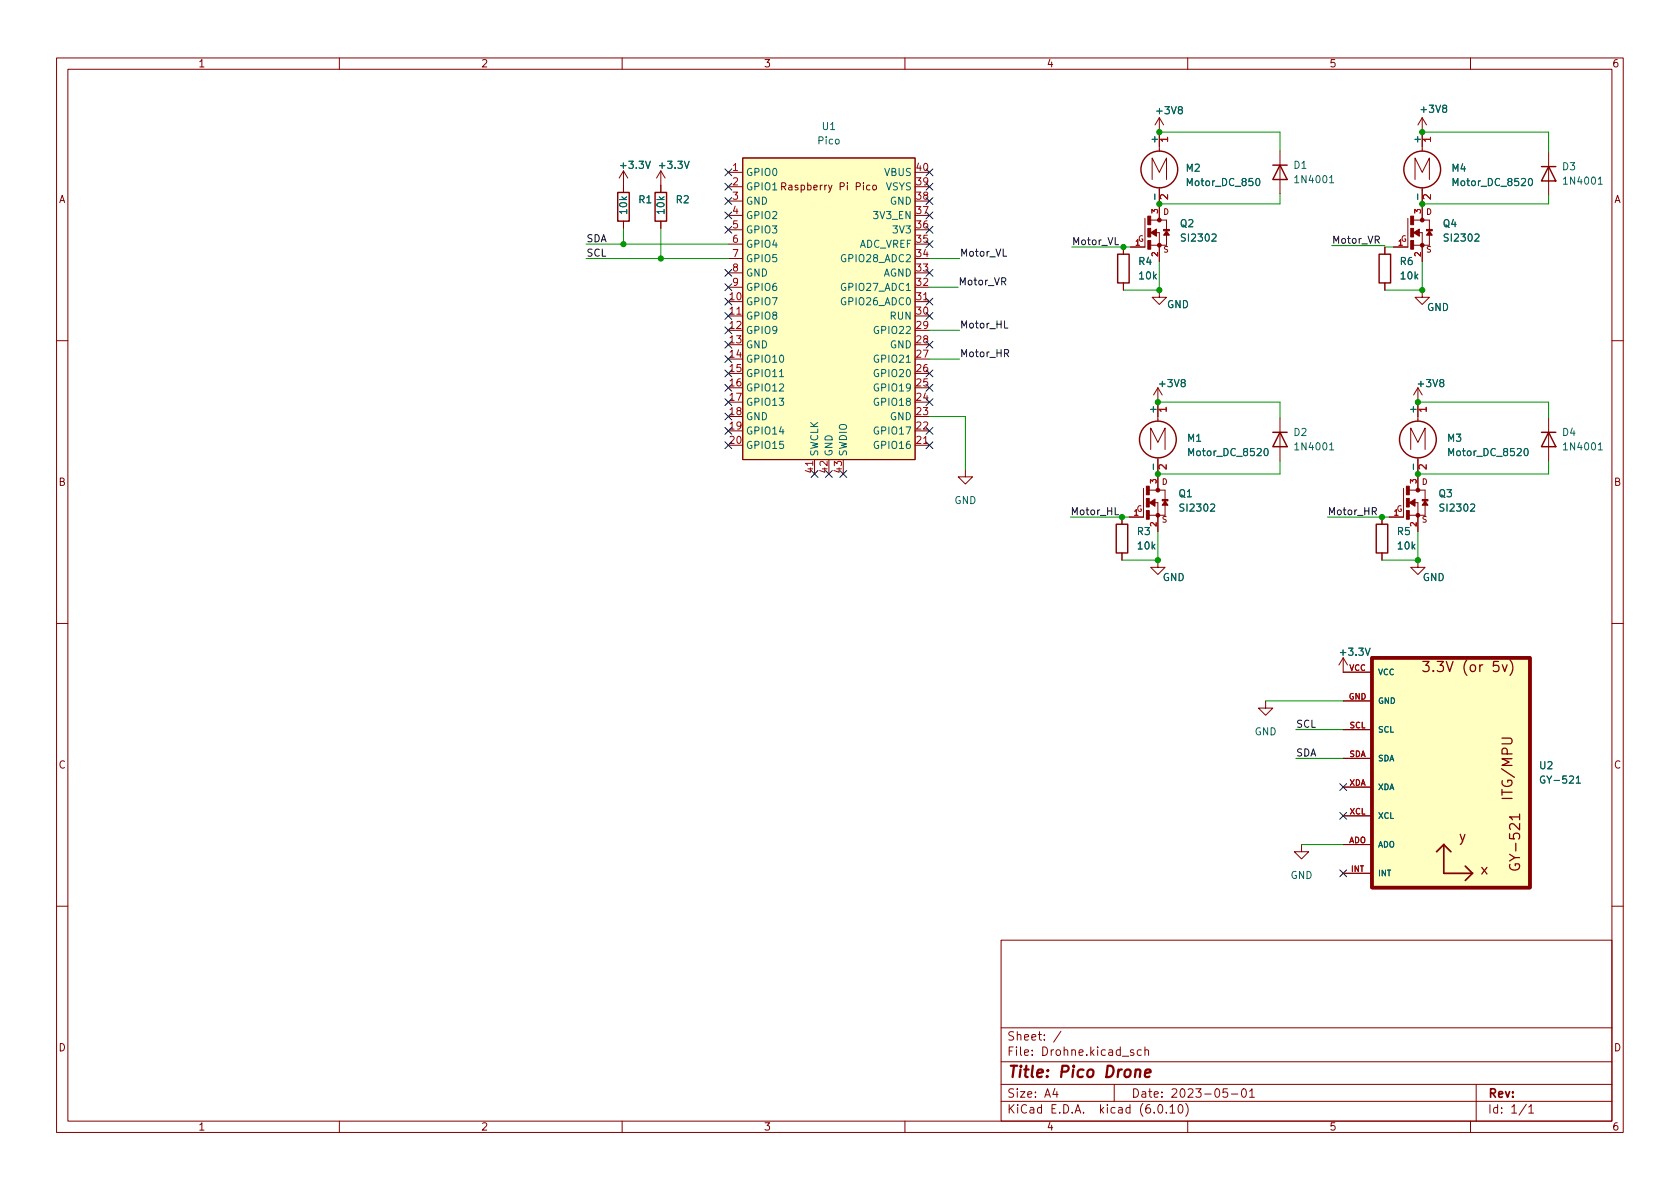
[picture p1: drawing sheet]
<svg xmlns="http://www.w3.org/2000/svg" width="297mm" height="210mm" viewBox="0 0 297 210" stroke-linecap="round" stroke-linejoin="round" font-family="sans-serif">
<g fill="none" stroke="#840000" stroke-width=".18">
<path d="M10 10.2h277v190.1h-277zM12 12.2h273v186.1h-273zM60 10.2v2M110 10.2v2M160 10.2v2M210 10.2v2M260 10.2v2M110.2 30.2v3.8M110.2 39.1v1.3M110.2 30.2l-.7 1.3M110.2 30.2l.8 1.3M116.8 30.2v3.8"/>
<path d="M116.8 39.1v1.3M116.8 30.2l-.7 1.3M116.8 30.2l.8 1.3M128.8 30.5h2.5M128.8 33h2.5M128.8 35.6h2.5M128.8 38.1h2.5M131.3 27.9h30.5v53.4h-30.5zM138.2 33l.6-.1 .1-.2v-.3l-.7-.1v1.3M138.5 33l.4 .6M153.8 32.8l-.3-.1-.3 .3 .1 .5h.5M154.4 32.9l.1-.2 .4 .2 .1 .4-.2 .2-.3 .1-.1-.1z"/>
<path d="M202.4 38.6v5.1h-2.5M203.4 38.9h2.8v4.5h-2.8M203.7 31.7v-3.8l1.3 2.6 1.2-2.6v3.8M205 20.8v5.9M205 33.2v5.7M205 20.8l-.8 1.3M205 20.8l.7 1.3M226.3 26.7v7.6M248.9 38.6v5.1h-2.5M249.9 38.9h2.8v4.5h-2.8M250.2 31.7v-3.8l1.3 2.6 1.2-2.6v3.8M251.5 20.8v5.9"/>
<path d="M251.5 33.2v5.7M251.5 20.8l-.8 1.3M251.5 20.8l.7 1.3M273.8 26.9v7.6M128.8 55.9h2.5M128.8 40.6h2.5M128.8 43.2h2.5M128.8 45.7h2.5M128.8 48.3h2.5M128.8 50.8h2.5M161.8 53.3h2.5M198.6 43.7v1.3"/>
<path d="M198.6 50v1.3M204.5 41.1h.5v5.1M205 51.3v1.3h1.2l-1.2 1.2-1.3-1.2h1.3M244.9 43.7v1.3M244.9 50v1.3M251 41.1h.5v5.1M251.5 51.3v1.3h1.2l-1.2 1.2-1.3-1.2h1.3M10 60.2h2M161.8 78.7h2.5M203.5 79.5v-3.8l1.2 2.5 1.3-2.5v3.8M204.7 68.6v5.9M204.7 68.6l-.7 1.2"/>
<path d="M204.7 68.6l.8 1.2M226.3 73.9v7.6M249.4 79.5v-3.8l1.3 2.5 1.3-2.5v3.8M250.7 68.6v5.9M250.7 68.6l-.8 1.2M250.7 68.6l.8 1.2M273.8 73.9v7.6M285 60.2h2M144 81.3v2.5M170.7 83.1v1.2h1.3l-1.3 1.3-1.3-1.3h1.3M198.4 91.4v1.3M198.4 97.8v1.3"/>
<path d="M202.2 86.4v5h-2.6M203.1 86.7h2.9v4.4h-2.9M204.2 88.9h.5v5.1M204.7 99.1v1.2h1.3l-1.3 1.3-1.2-1.3h1.2M204.7 81v5.7M244.3 91.4v1.3M244.3 97.8v1.3M248.2 86.4v5h-2.6M249.1 86.7h2.9v4.4h-2.9M250.2 88.9h.5v5.1M250.7 99.1v1.2h1.3l-1.3 1.3-1.3-1.3h1.3M250.7 81v5.7"/>
<path d="M10 110.2h2M237.5 116.3v2.6h5.1M237.5 116.3l-.8 1.3M237.5 116.3l.8 1.3M285 110.2h2M223.8 123.9v1.3h1.2l-1.2 1.3-1.3-1.3h1.3M237.5 123.9h5.1M237.5 129h5.1M237.5 134.1h5.1M237.5 139.2h5.1M230.1 149.3v1.3h1.3l-1.3 1.3-1.2-1.3h1.2M237.5 149.3h5.1"/>
<path d="M237.5 154.4h5.1M237.5 144.3h5.1M10 160.2h2M177 166.3h108v32h-108zM285 160.2h2M60 198.3v2M110 198.3v2M160 198.3v2M177 194.8h108M177 191.8h108M177 187.8h108M177 181.8h108"/>
<path d="M186.5 192.5l-.4 1h1M186.9 193v1M187.6 182.4l-1.3 1.9M197 191.8v3M200.4 185.7l-.3-.1-.2 .2v.3l.5 .1v.4h-.5M201.8 185.7l-.4-.1-.3 .3v.4l.1 .3h.6M202.4 185.8l.2-.2 .4 .1 .1 .9M202.4 185.1v1.5M204.9 195.4l.2-.1a.81 .81 0 0 1 .6 .7 .81 .81 0 0 1-.3 .8h-.2a.81 .81 0 0 1-.6-.6 .81 .81 0 0 1 .3-.8zM206.2 196.7v.1M206.9 195.8l.4-.5v1.5M206.9 196.8h.8"/>
<path d="M208.5 195.4l.1-.1a.81 .81 0 0 1 .6 .7 .81 .81 0 0 1-.3 .8h-.1a.81 .81 0 0 1-.6-.6 .81 .81 0 0 1 .3-.8zM209.6 195.1a1.72 1.72 0 0 1 0 2.3M210 198.3v2M217 192.5h-.7l-.1 .7 .2-.1 .5 .1 .2 .2-.1 .5-.2 .1-.6-.1M217.7 193.5h1.2M219.7 192.6l.2-.1a.81 .81 0 0 1 .5 .7 .81 .81 0 0 1-.3 .8h-.1a.81 .81 0 0 1-.6-.6 .81 .81 0 0 1 .3-.8zM220.9 193l.5-.5v1.5M220.9 194h.9M260 198.3v2M261 191.8v6.5M269.9 195.3l-1.3 1.9M270.3 195.8l.4-.5v1.5"/>
<path d="M270.3 196.8h.9"/>
</g>
<path d="M200.8 189.3a.49 .49 0 0 1 .8 .1l-.1 1.1M202.5 189.8l.9-.2v-.4l-.2-.1-.6 .1-.2 1 .3 .3 .5-.1" fill="none" stroke="#840000" stroke-width=".4"/>
<g fill="none" stroke="#840000" stroke-width=".25">
<path d="M109.2 34h2.1v5.1h-2.1zM115.8 34h2.1v5.1h-2.1zM225 29.2h2.6M226.3 29.2l1.3 2.5h-2.6zM272.5 29.5h2.6M273.8 29.5l1.3 2.5h-2.6zM197.6 45h2v5h-2zM243.8 45h2.1v5h-2.1zM225 76.4h2.6M226.3 76.4l1.3 2.6h-2.6zM272.5 76.4h2.6M273.8 76.4l1.3 2.6h-2.6z"/>
<path d="M197.4 92.7h2v5.1h-2zM243.3 92.7h2.1v5.1h-2.1z"/>
<circle cx="205" cy="30" r="3.3"/>
<circle cx="251.5" cy="30" r="3.3"/>
<circle cx="204.7" cy="77.7" r="3.3"/>
<circle cx="250.7" cy="77.7" r="3.3"/>
</g>
<path d="M222.1 31.7l.2-.1a.68 .68 0 0 1 .5 .6 .68 .68 0 0 1-.5 .6l-.2-.1-.1-.4zM235.1 32.3h.7M270.3 31.7l.2-.1a.68 .68 0 0 1 .5 .6 .68 .68 0 0 1-.5 .6l-.2-.1-.1-.4zM282.6 32.6h.7M137.8 66.6h.8M223.7 79.4l.1-.1a.68 .68 0 0 1 .4 .6 .68 .68 0 0 1-.4 .7 .84 .84 0 0 1-.1-1.2zM235.1 79.6h.7M269.6 79.4l.2-.1a.68 .68 0 0 1 .4 .6 .68 .68 0 0 1-.4 .7l-.2-.1-.1-.4zM282.6 79.6h.7M278.7 138.5h.7" fill="none" stroke="#006464" stroke-width=".18"/>
<g fill="#ffffc2" stroke="#ffffc2" stroke-width=".18">
<path d="M242.6 116.3h27.9v40.7h-27.9z"/>
<path d="M131.3 27.9h30.5v53.4h-30.5z"/>
</g>
<path d="M242.6 116.3h27.9v40.7h-27.9z" fill="none" stroke="#840000" stroke-width=".61"/>
<path d="M255.3 149.3v5.1h5M255.3 149.3l-1.3 1.3M255.3 149.3l1.2 1.3M259.1 153.2l1.2 1.2M260.3 154.4l-1.2 1.3" fill="none" stroke="#840000" stroke-width=".3"/>
<path d="M251.6 117h1.1l-.6 .6a.48 .48 0 0 1 .6 .4v.4l-.2 .3h-.7l-.2-.1M267 116.7a2.04 2.04 0 0 1 0 2.7M268.7 144v1" fill="none" stroke="#840000" stroke-width=".22"/>
<g fill="#840000" stroke="#840000" stroke-width=".18">
<path d="M248.7 86h.5v1.5h-.5z"/>
<path d="M248.7 90.3h.5v1.5h-.5z"/>
<path d="M248.7 88.1h.5v1.6h-.5z"/>
<path d="M249.2 88.9l1-.6v1.2z"/>
<path d="M252 88.6l.5 .7h-1z"/>
<path d="M251.5 88.3h1v.3h-1z"/>
<path d="M249.4 38.2h.5v1.5h-.5z"/>
<path d="M249.4 42.5h.5v1.6h-.5z"/>
<path d="M249.4 40.4h.5v1.5h-.5z"/>
<path d="M249.9 41.1l1.1-.6v1.3z"/>
<path d="M252.7 40.8l.5 .8h-1z"/>
<path d="M252.2 40.6h1v.2h-1z"/>
<path d="M202.7 86h.5v1.5h-.5z"/>
<path d="M202.7 90.3h.5v1.5h-.5z"/>
<path d="M202.7 88.1h.5v1.6h-.5z"/>
<path d="M203.2 88.9l1-.6v1.2z"/>
<path d="M206 88.6l.5 .7h-1z"/>
<path d="M205.5 88.3h1v.3h-1z"/>
<path d="M202.9 38.2h.6v1.5h-.6z"/>
<path d="M202.9 42.5h.6v1.6h-.6z"/>
<path d="M202.9 40.4h.6v1.5h-.6z"/>
<path d="M203.5 41.1l1-.6v1.3z"/>
<path d="M206.2 40.8l.6 .8h-1.1z"/>
<path d="M205.7 40.6h1.1v.2h-1.1z"/>
<circle cx="250.7" cy="91.1" r=".33"/>
<circle cx="250.7" cy="86.7" r=".33"/>
<circle cx="251.5" cy="43.4" r=".33"/>
<circle cx="251.5" cy="38.9" r=".33"/>
<circle cx="204.7" cy="91.1" r=".33"/>
<circle cx="204.7" cy="86.7" r=".33"/>
<circle cx="205" cy="43.4" r=".33"/>
<circle cx="205" cy="38.9" r=".33"/>
</g>
<path d="M177.4 44v1.3h.6M177.6 56.7v1.3h.6M197.2 42v1.3h.6M177.6 62.5l.6-.1 .1-.2v-.3l-.7-.1v1.3M177.9 62.5l.4 .6M197.2 89.8v1.2h.6M242.6 90.4h.6l.2-.2-.1-.3-.7-.1v1.2M242.9 90.4l.5 .6" fill="none" stroke="#0f0f0f" stroke-width=".18"/>
<g fill="none" stroke="#009600" stroke-width=".18">
<path d="M205 23.4h21.3v3.3M226.3 34.3v1.8h-21.3M251.5 23.4h22.3v3.5M273.8 34.5v1.6h-22.3M103.6 45.7h25.2M103.6 43.2h25.2M110.2 40.4v2.8M116.8 40.4v5.3M164.3 58.4h5.4M164.3 50.8h5.1M164.3 45.7h5.4M189.5 43.7h10.4"/>
<path d="M205 46.2v5.1h-6.4M235.5 43.4h9.4M244.9 43.7h1.5M251.5 46.2v5.1h-6.6M164.3 73.7h6.4v9.4M164.3 63.5h5.4M204.7 71.1h21.6v2.8M250.7 71.1h23.1v2.8M189.2 91.4h10.4M204.7 94v5.1h-6.3M226.3 81.5v2.3h-21.6M234.7 91.4h10.9"/>
<path d="M250.7 94v5.1h-6.4M273.8 81.5v2.3h-23.1M223.8 123.9h13.7M229.1 129h8.4M229.1 134.1h8.4M230.1 149.3h7.4"/>
</g>
<g fill="none" stroke="#000084" stroke-width=".18">
<path d="M128.2 37.5l1.2 1.2M128.2 32.4l1.2 1.2M128.2 29.9l1.2 1.2M128.2 34.9l1.2 1.3M129.4 37.5l-1.2 1.2M129.4 32.4l-1.2 1.2M129.4 29.9l-1.2 1.2M129.4 34.9l-1.2 1.3M163.7 37.5l1.2 1.2M163.7 34.9l1.2 1.3M163.7 29.9l1.2 1.2M163.7 32.4l1.2 1.2"/>
<path d="M164.9 37.5l-1.2 1.2M164.9 34.9l-1.2 1.3M164.9 29.9l-1.2 1.2M164.9 32.4l-1.2 1.2M128.2 47.6l1.2 1.3M128.2 52.7l1.2 1.2M128.2 55.3l1.2 1.2M128.2 40l1.2 1.2M128.2 50.2l1.2 1.2M128.2 57.8l1.2 1.2M129.4 47.6l-1.2 1.3M129.4 52.7l-1.2 1.2"/>
<path d="M129.4 55.3l-1.2 1.2M129.4 40l-1.2 1.2M129.4 50.2l-1.2 1.2M129.4 57.8l-1.2 1.2M163.7 47.6l1.2 1.3M163.7 40l1.2 1.2M163.7 42.6l1.2 1.2M163.7 55.3l1.2 1.2M163.7 52.7l1.2 1.2M164.9 47.6l-1.2 1.3M164.9 40l-1.2 1.2M164.9 42.6l-1.2 1.2"/>
<path d="M164.9 55.3l-1.2 1.2M164.9 52.7l-1.2 1.2M128.2 65.4l1.2 1.2M128.2 73l1.2 1.3M128.2 75.6l1.2 1.2M128.2 78.1l1.2 1.2M128.2 62.9l1.2 1.2M128.2 70.5l1.2 1.2M128.2 60.3l1.2 1.3M128.2 68l1.2 1.2M129.4 73l-1.2 1.3M129.4 75.6l-1.2 1.2"/>
<path d="M129.4 78.1l-1.2 1.2M129.4 70.5l-1.2 1.2M129.4 65.4l-1.2 1.2M129.4 68l-1.2 1.2M129.4 62.9l-1.2 1.2M129.4 60.3l-1.2 1.3M163.7 78.1l1.2 1.2M163.7 68l1.2 1.2M163.7 60.3l1.2 1.3M163.7 65.4l1.2 1.2M163.7 70.5l1.2 1.2M163.7 75.6l1.2 1.2"/>
<path d="M164.9 68l-1.2 1.2M164.9 78.1l-1.2 1.2M164.9 60.3l-1.2 1.3M164.9 65.4l-1.2 1.2M164.9 70.5l-1.2 1.2M164.9 75.6l-1.2 1.2M143.4 83.2l1.2 1.2M144.6 83.2l-1.2 1.2M145.9 83.2l1.3 1.2M147.2 83.2l-1.3 1.2M148.5 83.2l1.2 1.2M149.7 83.2l-1.2 1.2"/>
<path d="M236.9 138.6l1.2 1.2M238.1 138.6l-1.2 1.2M236.9 143.7l1.2 1.2M236.9 153.8l1.2 1.2M238.1 143.7l-1.2 1.2M238.1 153.8l-1.2 1.2"/>
</g>
<g fill="#009600" stroke="#009600" stroke-width=".18">
<circle cx="251.5" cy="36.1" r=".46"/>
<circle cx="198.6" cy="43.7" r=".46"/>
<circle cx="205" cy="36.1" r=".46"/>
<circle cx="251.5" cy="23.4" r=".46"/>
<circle cx="205" cy="23.4" r=".46"/>
<circle cx="204.7" cy="71.1" r=".46"/>
<circle cx="205" cy="51.3" r=".46"/>
<circle cx="251.5" cy="51.3" r=".46"/>
<circle cx="250.7" cy="71.1" r=".46"/>
<circle cx="250.7" cy="83.8" r=".46"/>
<circle cx="204.7" cy="99.1" r=".46"/>
<circle cx="250.7" cy="99.1" r=".46"/>
<circle cx="244.3" cy="91.4" r=".46"/>
<circle cx="198.4" cy="91.4" r=".46"/>
<circle cx="204.7" cy="83.8" r=".46"/>
<circle cx="110.2" cy="43.2" r=".46"/>
<circle cx="116.8" cy="45.7" r=".46"/>
</g>
<text font-size="2.8" fill="#840000" x="178" y="190.6">Title: Pico Drone</text>
<g font-size="2.5" fill="#840000">
<text x="252.9" y="118.8">3.3V (or 5v)</text>
<text x="267.4" y="141" transform="rotate(-90 267.4 141)">ITG/MPU</text>
<text x="257.9" y="148.8">y</text>
<text x="261.8" y="154.6">x</text>
<text x="268.8" y="153.2" transform="rotate(-90 268.8 153.2)">GY-521</text>
</g>
<g font-size="2.1" fill="#840000">
<text x="178" y="184">Sheet: /</text>
<text x="178" y="186.7">File: Drohne.kicad_sch</text>
<text x="178" y="196.9">KiCad E.D.A. kicad (6.0.10)</text>
<text x="178" y="194.1">Size: A4</text>
<text x="200" y="194.1">Date: 2023-05-01</text>
<text x="263" y="194.1">Rev:</text>
<text x="263" y="196.9">Id: 1/1</text>
</g>
<g font-size="1.8" fill="#840000">
<text x="35" y="11.9">1</text>
<text x="85" y="11.9">2</text>
<text x="135" y="11.9">3</text>
<text x="185" y="11.9">4</text>
<text x="235" y="11.9">5</text>
<text x="285" y="11.9">6</text>
<text x="10.3" y="35.9">A</text>
<text x="139" y="33.6">Raspberry Pi Pico</text>
<text x="285.3" y="35.9">A</text>
<text x="10.3" y="85.9">B</text>
<text x="285.3" y="85.9">B</text>
<text x="10.3" y="135.9">C</text>
<text x="285.3" y="135.9">C</text>
<text x="10.3" y="185.9">D</text>
<text x="285.3" y="185.9">D</text>
<text x="35" y="199.9">1</text>
<text x="85" y="199.9">2</text>
<text x="135" y="199.9">3</text>
<text x="185" y="199.9">4</text>
<text x="235" y="199.9">5</text>
<text x="285" y="199.9">6</text>
</g>
<g font-size="1.8" fill="#006464">
<text x="145.4" y="23">U1</text>
<text x="204.7" y="20.2">+3V8</text>
<text x="251.4" y="19.9">+3V8</text>
<text x="109.9" y="29.8">+3.3V</text>
<text x="116.8" y="29.8">+3.3V</text>
<text x="144.7" y="25.5">Pico</text>
<text x="204.7" y="25.1" transform="rotate(-90 204.7 25.1)">+</text>
<text x="228.8" y="29.8">D1</text>
<text x="251.2" y="25.1" transform="rotate(-90 251.2 25.1)">+</text>
<text x="113" y="35.9">R1</text>
<text x="119.6" y="35.9">R2</text>
<text x="131.8" y="31.1">GPIO0</text>
<text x="131.8" y="33.6">GPIO1</text>
<text x="156.4" y="31.1">VBUS</text>
<text x="156.6" y="33.6">VSYS</text>
<text x="204.7" y="35.1" transform="rotate(-90 204.7 35.1)">-</text>
<text x="209.7" y="30.3">M2</text>
<text x="210.1" y="32.9">Motor_DC_850</text>
<text x="229.3" y="32.4">1N4001</text>
<text x="251.2" y="35.1" transform="rotate(-90 251.2 35.1)">-</text>
<text x="256.7" y="30.3">M4</text>
<text x="257.2" y="32.9">Motor_DC_8520</text>
<text x="276.3" y="30.1">D3</text>
<text x="276.8" y="32.6">1N4001</text>
<text x="110.9" y="37.8" transform="rotate(-90 110.9 37.8)">10k</text>
<text x="117.5" y="37.8" transform="rotate(-90 117.5 37.8)">10k</text>
<text x="131.8" y="36.2">GND</text>
<text x="131.8" y="38.7">GPIO2</text>
<text x="131.8" y="41.3">GPIO3</text>
<text x="154.7" y="38.7">3V3_EN</text>
<text x="157.4" y="36.2">GND</text>
<text x="158.1" y="41.3">3V3</text>
<text x="208.7" y="40.2">Q2</text>
<text x="255.2" y="40.2">Q4</text>
<text x="131.8" y="43.8">GPIO4</text>
<text x="131.8" y="46.3">GPIO5</text>
<text x="149.1" y="46.3">GPIO28_ADC2</text>
<text x="151.8" y="43.8">ADC_VREF</text>
<text x="201.4" y="46.9">R4</text>
<text x="209.1" y="42.7">SI2302</text>
<text x="247.6" y="46.9">R6</text>
<text x="255.6" y="42.7">SI2302</text>
<text x="131.8" y="54">GPIO7</text>
<text x="131.8" y="48.9">GND</text>
<text x="131.8" y="51.4">GPIO6</text>
<text x="149.1" y="54">GPIO26_ADC0</text>
<text x="149.1" y="51.4">GPIO27_ADC1</text>
<text x="156.1" y="48.9">AGND</text>
<text x="201.5" y="49.4">10k</text>
<text x="247.7" y="49.4">10k</text>
<text x="131.8" y="56.5">GPIO8</text>
<text x="131.8" y="59">GPIO9</text>
<text x="154.9" y="59">GPIO22</text>
<text x="157.5" y="56.5">RUN</text>
<text x="206.3" y="54.5">GND</text>
<text x="252.3" y="55">GND</text>
<text x="131.8" y="61.6">GND</text>
<text x="131.8" y="64.1">GPIO10</text>
<text x="154.9" y="64.1">GPIO21</text>
<text x="157.4" y="61.6">GND</text>
<text x="131.8" y="66.7">GPIO11</text>
<text x="131.8" y="69.2">GPIO12</text>
<text x="131.8" y="71.7">GPIO13</text>
<text x="154.9" y="71.7">GPIO18</text>
<text x="154.9" y="69.2">GPIO19</text>
<text x="154.9" y="66.7">GPIO20</text>
<text x="205.2" y="68.4">+3V8</text>
<text x="250.9" y="68.4">+3V8</text>
<text x="131.8" y="74.3">GND</text>
<text x="131.8" y="76.8">GPIO14</text>
<text x="154.9" y="76.8">GPIO17</text>
<text x="157.4" y="74.3">GND</text>
<text x="204.5" y="72.9" transform="rotate(-90 204.5 72.9)">+</text>
<text x="228.8" y="77.1">D2</text>
<text x="250.4" y="72.9" transform="rotate(-90 250.4 72.9)">+</text>
<text x="276.3" y="77.1">D4</text>
<text x="131.8" y="79.4">GPIO15</text>
<text x="144.7" y="80.8" transform="rotate(-90 144.7 80.8)">SWCLK</text>
<text x="147.2" y="80.8" transform="rotate(-90 147.2 80.8)">GND</text>
<text x="149.7" y="80.8" transform="rotate(-90 149.7 80.8)">SWDIO</text>
<text x="154.9" y="79.4">GPIO16</text>
<text x="204.5" y="82.8" transform="rotate(-90 204.5 82.8)">-</text>
<text x="210" y="78.1">M1</text>
<text x="210.5" y="80.6">Motor_DC_8520</text>
<text x="229.3" y="79.6">1N4001</text>
<text x="250.4" y="82.8" transform="rotate(-90 250.4 82.8)">-</text>
<text x="256" y="78.1">M3</text>
<text x="256.5" y="80.6">Motor_DC_8520</text>
<text x="276.8" y="79.6">1N4001</text>
<text x="168.7" y="89.1">GND</text>
<text x="208.4" y="87.9">Q1</text>
<text x="254.4" y="87.9">Q3</text>
<text x="201.1" y="94.6">R3</text>
<text x="208.9" y="90.5">SI2302</text>
<text x="247.1" y="94.6">R5</text>
<text x="254.9" y="90.5">SI2302</text>
<text x="201.2" y="97.1">10k</text>
<text x="247.2" y="97.1">10k</text>
<text x="205.6" y="102.7">GND</text>
<text x="251.5" y="102.7">GND</text>
<text x="237.2" y="115.9">+3.3V</text>
<text x="221.8" y="130">GND</text>
<text x="272.3" y="136">U2</text>
<text x="272.8" y="138.6">GY-521</text>
<text x="228.2" y="155.4">GND</text>
</g>
<g font-size="1.8" fill="#a90000">
<text x="206.5" y="25.1" transform="rotate(-90 206.5 25.1)">1</text>
<text x="253" y="25.1" transform="rotate(-90 253 25.1)">1</text>
<text x="129.6" y="30.2">1</text>
<text x="129.6" y="32.8">2</text>
<text x="129.6" y="35.3">3</text>
<text x="162.1" y="35.3">38</text>
<text x="162.1" y="32.8">39</text>
<text x="162.1" y="30.2">40</text>
<text x="206.5" y="35.3" transform="rotate(-90 206.5 35.3)">2</text>
<text x="253" y="35.3" transform="rotate(-90 253 35.3)">2</text>
<text x="129.6" y="37.8">4</text>
<text x="129.6" y="40.4">5</text>
<text x="162.1" y="40.4">36</text>
<text x="162.1" y="37.8">37</text>
<text x="129.6" y="42.9">6</text>
<text x="129.6" y="45.5">7</text>
<text x="162.1" y="45.5">34</text>
<text x="162.1" y="42.9">35</text>
<text x="129.1" y="53.1">10</text>
<text x="129.6" y="48">8</text>
<text x="129.6" y="50.5">9</text>
<text x="162.1" y="53.1">31</text>
<text x="162.1" y="50.5">32</text>
<text x="162.1" y="48">33</text>
<text x="129.1" y="55.6">11</text>
<text x="129.1" y="58.2">12</text>
<text x="162.1" y="58.2">29</text>
<text x="162.1" y="55.6">30</text>
<text x="129.1" y="60.7">13</text>
<text x="129.1" y="63.2">14</text>
<text x="129.1" y="65.8">15</text>
<text x="162.1" y="65.8">26</text>
<text x="162.1" y="63.2">27</text>
<text x="162.1" y="60.7">28</text>
<text x="129.1" y="68.3">16</text>
<text x="129.1" y="70.9">17</text>
<text x="162.1" y="70.9">24</text>
<text x="162.1" y="68.3">25</text>
<text x="129.1" y="73.4">18</text>
<text x="129.1" y="75.9">19</text>
<text x="162.1" y="75.9">22</text>
<text x="162.1" y="73.4">23</text>
<text x="206.2" y="72.9" transform="rotate(-90 206.2 72.9)">1</text>
<text x="252.2" y="72.9" transform="rotate(-90 252.2 72.9)">1</text>
<text x="129.1" y="78.5">20</text>
<text x="143.8" y="83.5" transform="rotate(-90 143.8 83.5)">41</text>
<text x="146.3" y="83.5" transform="rotate(-90 146.3 83.5)">42</text>
<text x="148.8" y="83.5" transform="rotate(-90 148.8 83.5)">43</text>
<text x="162.1" y="78.5">21</text>
<text x="206.2" y="83" transform="rotate(-90 206.2 83)">2</text>
<text x="252.2" y="83" transform="rotate(-90 252.2 83)">2</text>
</g>
<g font-size="1.8" fill="#0f0f0f">
<text x="103.6" y="42.8">SDA</text>
<text x="103.6" y="45.4">SCL</text>
<text x="169.7" y="45.4">Motor_VL</text>
<text x="189.5" y="43.3">Motor_VL</text>
<text x="235.5" y="43.1">Motor_VR</text>
<text x="169.4" y="50.4">Motor_VR</text>
<text x="169.7" y="58.1">Motor_HL</text>
<text x="169.7" y="63.1">Motor_HR</text>
<text x="189.2" y="91.1">Motor_HL</text>
<text x="234.7" y="91.1">Motor_HR</text>
<text x="229.1" y="128.7">SCL</text>
<text x="229.1" y="133.8">SDA</text>
</g>
<g font-size="1.4" fill="#a90000">
<text x="204.7" y="37.7" transform="rotate(-90 204.7 37.7)">3</text>
<text x="251.2" y="37.7" transform="rotate(-90 251.2 37.7)">3</text>
<text x="200.8" y="43.4">1</text>
<text x="204.7" y="45.3" transform="rotate(-90 204.7 45.3)">2</text>
<text x="247.3" y="43.4">1</text>
<text x="251.2" y="45.3" transform="rotate(-90 251.2 45.3)">2</text>
<text x="204.5" y="85.5" transform="rotate(-90 204.5 85.5)">3</text>
<text x="250.4" y="85.5" transform="rotate(-90 250.4 85.5)">3</text>
<text x="200.5" y="91.2">1</text>
<text x="204.5" y="93.1" transform="rotate(-90 204.5 93.1)">2</text>
<text x="246.5" y="91.2">1</text>
<text x="250.4" y="93.1" transform="rotate(-90 250.4 93.1)">2</text>
<text x="238.5" y="118.6">VCC</text>
<text x="238.5" y="123.7">GND</text>
<text x="238.6" y="128.8">SCL</text>
<text x="238.5" y="133.9">SDA</text>
<text x="238.5" y="138.9">XDA</text>
<text x="238.5" y="149.1">ADO</text>
<text x="238.6" y="144">XCL</text>
<text x="238.9" y="154.2">INT</text>
</g>
<g font-size="1.4" fill="#840000">
<text x="205.7" y="38">D</text>
<text x="252.2" y="38">D</text>
<text x="201.2" y="42.7">G</text>
<text x="205.7" y="44.6">S</text>
<text x="247.7" y="42.7">G</text>
<text x="252.2" y="44.6">S</text>
<text x="205.4" y="85.7">D</text>
<text x="251.4" y="85.7">D</text>
<text x="200.9" y="90.5">G</text>
<text x="205.4" y="92.4">S</text>
<text x="246.9" y="90.5">G</text>
<text x="251.4" y="92.4">S</text>
</g>
<g font-size="1.4" fill="#006464">
<text x="243.6" y="119.4">VCC</text>
<text x="243.6" y="124.5">GND</text>
<text x="243.6" y="129.5">SCL</text>
<text x="243.6" y="134.6">SDA</text>
<text x="243.6" y="139.7">XDA</text>
<text x="243.6" y="149.9">ADO</text>
<text x="243.6" y="144.8">XCL</text>
<text x="243.6" y="154.9">INT</text>
</g>
</svg>
